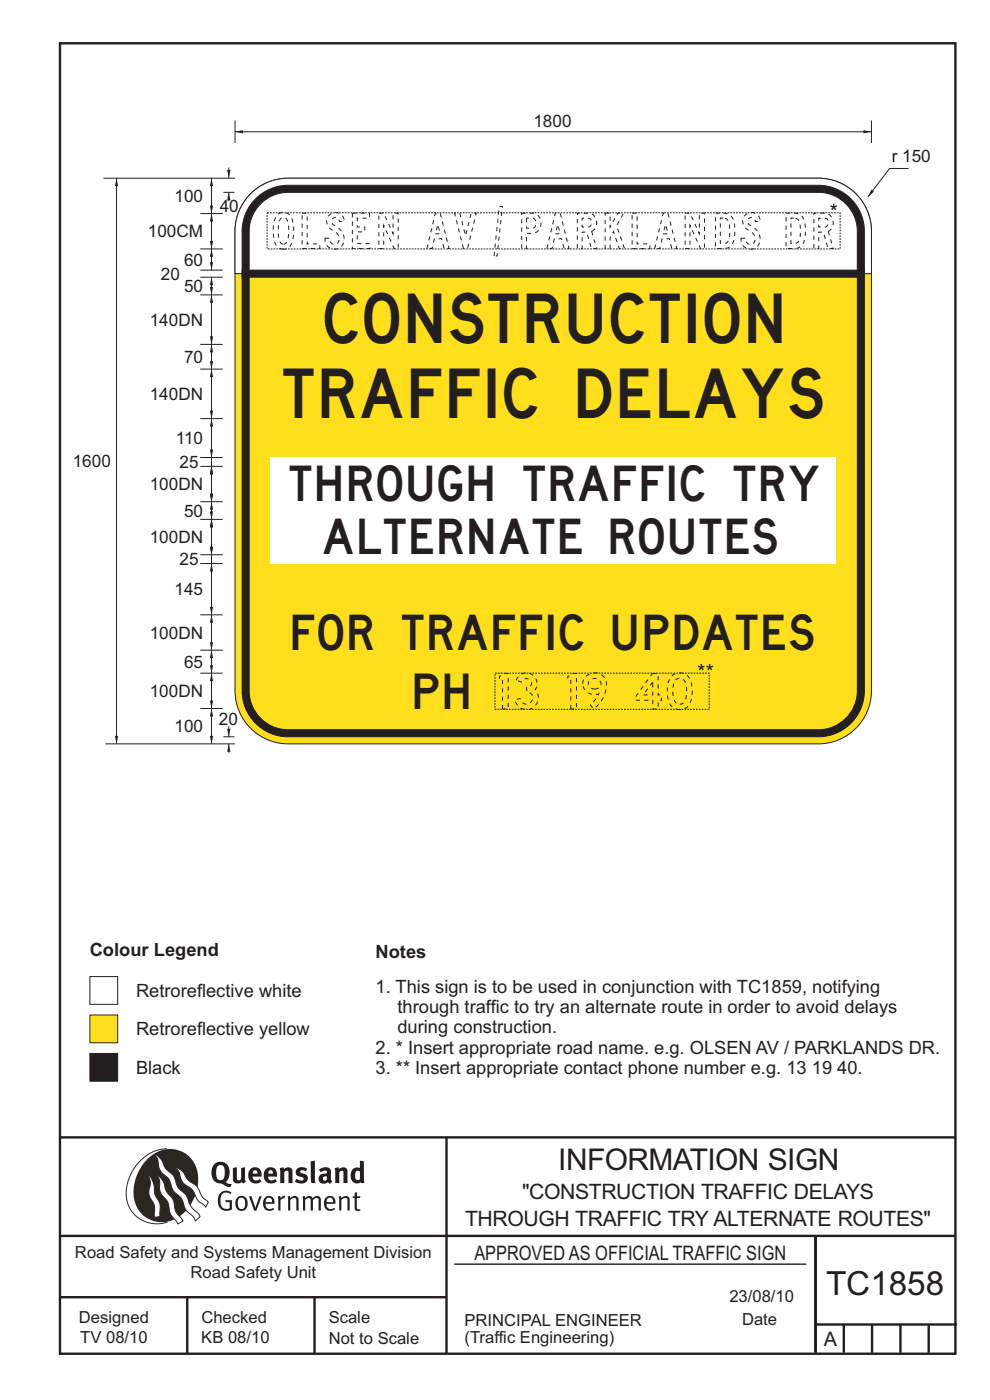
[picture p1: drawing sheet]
<svg xmlns="http://www.w3.org/2000/svg" width="210mm" height="297mm" viewBox="0 0 210 297" stroke-linecap="round" stroke-linejoin="round" font-family="sans-serif">
<g fill="none" stroke="#231f20" stroke-width=".51">
<path d="M12.7 9.2h190v278h-190zM12.7 241.3h190M94.7 241.4v45.8M12.7 275.2h82M12.7 262.2h190.1M39.7 275.2v12M66.7 275.2v12M173 262.1v24.9M173 281h30M179 281v6M185 281v6M191 281v6"/>
<path d="M197 281v6"/>
</g>
<path d="M96.4 268.2h74.6" fill="none" stroke="#231f20" stroke-width=".21"/>
<path d="M35.4 243.7a9.5 9.5 0 0 0-8.6 10.4 6.5 6.5 0 0 0 8.8 5.1" fill="none" stroke="#2a2723" stroke-width=".21"/>
<path d="M31.3 245.9a6.1 6.1 0 0 1 7.3-1.6 6.1 6.1 0 0 1 3.4 6.6 8.8 8.8 0 0 1-7.2 8.4 6.1 6.1 0 0 1-6.4-7.5 10.5 10.5 0 0 1 2.9-5.9z" fill-rule="evenodd" fill="#2a2723"/>
<g fill="#fff" stroke="#2a2723" stroke-width=".21">
<path d="M31.6 249.3l.3 .3 .6 1.2 .4 2.6 1 2 .1 2.7-1.2 .1-.1-2.4-.9-1.8-.2-.7 .3-2.4z" fill-rule="evenodd"/>
<path d="M37.2 247.7l.5 .1 .9 .6 1.3 1.9 1.9 1.5 1.1 2.1 1.3 1.2-.6 1-1.6-1.5-1.2-2.2-2-1.5-.5-.9-.4-1.5z" fill-rule="evenodd"/>
<path d="M32.8 244.9l.4 .1 .9 .8 1 2.1 1.7 1.5 1 2.5 1.6 1.6 1.2 2.5 1.6 1.6 .2 .5-.9 .9-.5-.9-1.6-1.5-1-2.4-1.7-1.7-.9-2.4-1.8-1.7-.3-.9-.3-1.6z" fill-rule="evenodd"/>
<path d="M33.4 249.4l.5 .3 .7 .9 .7 2.1 1.5 1.9 .5 2.5 1.5 1.8v.1l-1.1 .6-1.6-2.1-.6-2.5-1.4-1.9-.3-1v-1.6z" fill-rule="evenodd"/>
</g>
<g fill="#231f20">
<path d="M46.8 253.1l.5-.4 .7-.1 .6 .1 .5 .3-.2 .3-.9-.3-.8 .2-.3 .7-.1 1.1 .1 .6 .3 .5 .5 .3h.6l.4-.1v-1.3h-.8l-.1-.4h1.4v2l-.7 .2-.8 .1-.6-.3-.5-.4-.3-.8-.1-1 .2-.7z" fill-rule="evenodd"/>
<path d="M50.7 254.3l.7-.2 .5 .5 .1 1.2-.2 .4-.3 .2h-.5l-.4-.3-.2-1.1zM50.4 254l-.5 1.1 .3 1.2 .7 .5 1-.1 .4-.4 .2-.5v-.8l-.2-.7-.3-.4-.5-.2h-.6z" fill-rule="evenodd"/>
<path d="M52.8 253.8l.5-.1 .9 2.6 .8-2.5h.5l-1.1 3h-.5z" fill-rule="evenodd"/>
<path d="M56.6 254.2l.4-.1 .4 .1 .2 .3 .1 .5h-1.4zM56.2 254l-.4 1v.7l.3 .6 .4 .4 .5 .2 1.1-.3 .1-.1-.2-.3-.6 .3-.7-.2-.3-.2-.1-.6v-.1h1.9l-.2-1.2-.8-.5-.5 .1z" fill-rule="evenodd"/>
<path d="M58.9 253.8l.5-.1 .1 .5 .4-.4 .6-.1-.2 .5-.4 .1-.4 .3v2.2h-.5z" fill-rule="evenodd"/>
<path d="M61 253.8l.5-.1a.24 .24 0 0 0 .1 .4 .24 .24 0 0 0 .3-.2l.8-.2 .6 .5v2.6h-.4l-.1-2.3-.1-.3-.3-.1-.8 .5v2.2h-.5z" fill-rule="evenodd"/>
<path d="M64.2 253.8l.4-.1a.23 .23 0 0 0 .2 .4 .23 .23 0 0 0 .3-.2l.5-.2 .6 .2a.23 .23 0 0 0 .2 .2 .23 .23 0 0 0 .2-.1l.8-.3 .6 .4 .1 2.7h-.5v-2.3l-.1-.3-.3-.1-.8 .5v2.2h-.5v-2.3l-.1-.3-.3-.1-.8 .4v2.3h-.4z" fill-rule="evenodd"/>
<path d="M69.5 254.2l.5-.1 .4 .1 .3 .8h-1.4zM69.2 254l-.5 1 .1 .7 .2 .6 .4 .4 .4 .2 1.1-.3 .2-.1-.2-.3-.6 .3-.7-.2-.3-.4v-.5h1.9l-.2-1.2-.4-.3-.5-.2-.5 .1z" fill-rule="evenodd"/>
<path d="M71.8 253.8l.5-.1a.24 .24 0 0 0 .1 .4 .24 .24 0 0 0 .4-.2l.7-.2 .6 .5 .1 2.6h-.5v-2.3l-.1-.3-.3-.1-.9 .5v2.2h-.4z" fill-rule="evenodd"/>
<path d="M75.3 253l.5-.1-.1 .9h.8l-.2 .3h-.6v2.2l.2 .2h.5v.3l-.2 .1-.6-.1-.4-.3v-2.4h-.4v-.3h.4z" fill-rule="evenodd"/>
<path d="M46.2 247.4l.4-.2h.4l.6 .6v1.8l-.2 .5-.3 .2h-.8l-.3-.6-.1-1.5zM45.5 246.9l-.4 .7-.2 .8v1l.3 .9 .7 .6 1 .2 1.6 .7 .4-.1 .3-.5h-.6l-.8-.4 .7-1 .2-1.5a1.91 1.91 0 0 0-1.1-1.7 1.91 1.91 0 0 0-2.1 .3z" fill-rule="evenodd"/>
<path d="M49.4 247.8l.8-.2 .1 2.5 .1 .2 .3 .1 .5-.3v-2.3l.8-.2v2.6l.2 .5-.7 .3a.39 .39 0 0 0-.7 0h-.8l-.5-.4z" fill-rule="evenodd"/>
<path d="M53.8 248.4l.3-.1h.3l.2 .7h-1zM53.1 248l-.3 .5-.1 .8v.7l.4 .6 .5 .4 .6 .1 .7-.1 .6-.4-.4-.5-.4 .3h-.5l-.4-.2-.2-.3v-.3h1.9l-.1-1-.3-.6-1-.4-.5 .1z" fill-rule="evenodd"/>
<path d="M57.1 248.4l.2-.1h.4l.2 .7h-1zM56.4 248l-.3 .6-.2 .8 .2 .7 .3 .5 .5 .4 .6 .1 .6-.1 .6-.4-.3-.5-.6 .3h-.5l-.4-.6v-.2h1.9l-.1-1-.3-.6-.5-.3-.5-.1-.5 .1z" fill-rule="evenodd"/>
<path d="M59.3 247.8l.8-.2 .1 .4 1-.4 .7 .3 .1 .5v2.6h-.8v-2.3l-.3-.3-.6 .3v2.3h-.9z" fill-rule="evenodd"/>
<path d="M63 248l.9-.4 1.3 .3-.3 .6-.9-.2-.3 .2 .1 .3 1 .3 .4 .4v.8l-.4 .6-1.1 .2-1.1-.4 .3-.6 1 .3h.3l.2-.3-.1-.3-1-.3-.4-.3-.2-.6z" fill-rule="evenodd"/>
<path d="M68.6 249.7l.7-.2v.7l-.3 .3-.3-.1-.2-.3zM67.7 248.1l.3 .6 .8-.4 .5 .2a.35 .35 0 0 1 0 .5 .35 .35 0 0 1-.5 0l-1 .4-.2 .9 .2 .4 .3 .3h1.1a.49 .49 0 0 1 .8 .2l.5-.6-.3-.4v-1.7l-.2-.5-.4-.3-.6-.1z" fill-rule="evenodd"/>
<path d="M71 247.8l.8-.2 .1 .4 1-.4 .6 .3 .2 .5v2.6h-.8v-2.3l-.3-.3-.6 .3v2.3h-.9z" fill-rule="evenodd"/>
<path d="M75.6 248.5l.3-.1 .4 .2v1.5l-.3 .2-.4-.1-.2-.3v-.9zM76.3 246.2v1.3a.19 .19 0 0 1 0 .3 .19 .19 0 0 1-.3-.1l-.8 .1-.6 .5-.2 .9 .1 1 .3 .5 .6 .3h.6l.5-.2v.2h.8l-.1-4.6z" fill-rule="evenodd"/>
<path d="M65.9 246.4l.9-.2 .1 4.8h-.8l-.1-.3z" fill-rule="evenodd"/>
</g>
<path d="M19.1 215.3h5.9v5.9h-5.9z" fill-rule="evenodd" fill="#ffdf1b" stroke="#231f20" stroke-width=".21"/>
<path d="M19.1 223.5h5.9v5.9h-5.9z" fill-rule="evenodd" fill="#231f20" stroke="#231f20" stroke-width=".21"/>
<path d="M19.1 207.2h5.9v5.9h-5.9z" fill-rule="evenodd" fill="#fff" stroke="#231f20" stroke-width=".21"/>
<path d="M53.2 41.1a11.2 11.2 0 0 1 7.9-3.3h112.5a11.3 11.3 0 0 1 11.3 11.3v97.5a11.3 11.3 0 0 1-11.3 11.2h-112.5a11.3 11.3 0 0 1-11.2-11.2v-97.5a11.2 11.2 0 0 1 3.3-8z" fill-rule="evenodd" fill="#ffdf1b" stroke="#231f20" stroke-width=".21"/>
<path d="M54.6 41.8a9.7 9.7 0 0 1 6.5-2.5h112.5a9.8 9.8 0 0 1 9.8 9.8v97.5a9.8 9.8 0 0 1-9.8 9.7h-112.5a9.8 9.8 0 0 1-9.7-9.7v-97.5a9.7 9.7 0 0 1 3.2-7.3z" fill-rule="evenodd" fill="#231f20" stroke="#231f20" stroke-width=".21"/>
<path d="M55.3 43.2a8.2 8.2 0 0 1 5.8-2.4h112.5a8.3 8.3 0 0 1 8.3 8.3v97.5a8.3 8.3 0 0 1-8.3 8.2h-112.5a8.3 8.3 0 0 1-8.2-8.2v-97.5a8.2 8.2 0 0 1 2.4-5.9z" fill-rule="evenodd" fill="#ffdf1b" stroke="#231f20" stroke-width=".21"/>
<g fill="#fff" stroke="#231f20" stroke-width=".21">
<path d="M53.2 41.1a11.2 11.2 0 0 1 7.9-3.3h112.5a11.3 11.3 0 0 1 11.3 11.3v9h-1.5v-9a9.8 9.8 0 0 0-9.8-9.8h-112.5a9.8 9.8 0 0 0-9.7 9.8v9h-1.5v-9a11.2 11.2 0 0 1 3.3-8z" fill-rule="evenodd"/>
<path d="M55.3 43.2a8.2 8.2 0 0 1 5.8-2.4h112.5a8.3 8.3 0 0 1 8.3 8.3v9h-129v-9a8.2 8.2 0 0 1 2.4-5.9z" fill-rule="evenodd"/>
</g>
<path d="M51.4 57.3h132v1.5h-132z" fill-rule="evenodd" fill="#231f20" stroke="#231f20" stroke-width=".21"/>
<path d="M49.9 28h135M49.9 25.6v4.7" fill="none" stroke="#231f20" stroke-width=".21"/>
<g fill="#231f20">
<path d="M183.2 27.6l1.7 .4-1.7 .3z"/>
<path d="M49.9 28l1.6-.4v.7z"/>
</g>
<path d="M184.9 25.6v4.7M192.7 35.7h-4l-4.6 6.1" fill="none" stroke="#231f20" stroke-width=".21"/>
<path d="M184.8 40.2l.6 .4-1.3 1.2z" fill="#231f20"/>
<path d="M57.4 97.1h120v22.5h-120z" fill-rule="evenodd" fill="#fff"/>
<path d="M44.9 150.3v7.5" fill="none" stroke="#231f20" stroke-width=".21"/>
<g fill="#231f20">
<path d="M44.5 156.1h.7l-.3 1.7z"/>
<path d="M44.9 150.3l.3 1.7h-.7z"/>
</g>
<path d="M48.5 154.1v2.2" fill="none" stroke="#231f20" stroke-width=".21"/>
<path d="M48.2 154.6h.7l-.4 1.7z" fill="#231f20"/>
<path d="M24.7 37.8v120" fill="none" stroke="#231f20" stroke-width=".21"/>
<g fill="#231f20">
<path d="M24.4 156.1h.7l-.4 1.7z"/>
<path d="M24.7 37.8l.4 1.7h-.7z"/>
</g>
<g fill="none" stroke="#231f20" stroke-width=".21">
<path d="M21.9 37.8h28M42.5 45.3h4.7M42.5 52.8h4.7M42.5 57.3h4.7M42.5 73.1h4.7M42.5 62.6h4.7M42.5 78.3h4.7M42.5 98.9h4.7M42.5 97.1h4.7M42.5 88.8h4.7M42.5 119.6h4.7M42.5 117.7h4.7"/>
<path d="M42.5 110.2h4.7M42.5 106.4h4.7M42.5 137.9h4.7M22.3 157.8h27.6M42.5 150.3h4.7M44.9 142.8v7.5M47.4 156.3h2.3"/>
</g>
<g fill="#231f20">
<path d="M44.9 142.8l.3 1.7h-.7z"/>
<path d="M44.5 148.6h.7l-.3 1.7z"/>
</g>
<path d="M44.9 130.4v7.5" fill="none" stroke="#231f20" stroke-width=".21"/>
<g fill="#231f20">
<path d="M44.5 136.2h.7l-.3 1.7z"/>
<path d="M44.9 130.4l.3 1.7h-.7z"/>
</g>
<path d="M44.9 110.2v9.4" fill="none" stroke="#231f20" stroke-width=".21"/>
<g fill="#231f20">
<path d="M44.5 116h.7l-.3 1.7z"/>
<path d="M44.9 110.2l.3 1.7h-.7z"/>
</g>
<path d="M44.9 106.4v3.8" fill="none" stroke="#231f20" stroke-width=".21"/>
<g fill="#231f20">
<path d="M44.9 106.4l.3 1.7h-.7z"/>
<path d="M44.5 108.5h.7l-.3 1.7z"/>
</g>
<path d="M44.9 98.9v7.5" fill="none" stroke="#231f20" stroke-width=".21"/>
<g fill="#231f20">
<path d="M44.5 104.7h.7l-.3 1.7z"/>
<path d="M44.9 98.9l.3 1.7h-.7z"/>
</g>
<path d="M44.9 88.8v10.1" fill="none" stroke="#231f20" stroke-width=".21"/>
<g fill="#231f20">
<path d="M44.5 95.4h.7l-.3 1.7z"/>
<path d="M44.9 88.8l.3 1.7h-.7z"/>
</g>
<path d="M44.9 78.3v10.5" fill="none" stroke="#231f20" stroke-width=".21"/>
<g fill="#231f20">
<path d="M44.9 78.3l.3 1.7h-.7z"/>
<path d="M44.5 87.1h.7l-.3 1.7z"/>
</g>
<path d="M44.9 73.1v5.2" fill="none" stroke="#231f20" stroke-width=".21"/>
<g fill="#231f20">
<path d="M44.5 76.6h.7l-.3 1.7z"/>
<path d="M44.9 73.1l.3 1.6h-.7z"/>
</g>
<path d="M44.9 62.6v10.5" fill="none" stroke="#231f20" stroke-width=".21"/>
<g fill="#231f20">
<path d="M44.9 62.6l.3 1.6h-.7z"/>
<path d="M44.5 71.4h.7l-.3 1.7z"/>
</g>
<path d="M44.9 58.8v3.8" fill="none" stroke="#231f20" stroke-width=".21"/>
<g fill="#231f20">
<path d="M44.5 60.9h.7l-.3 1.7z"/>
<path d="M44.9 58.8l.3 1.7h-.7z"/>
</g>
<path d="M44.9 52.8v4.5" fill="none" stroke="#231f20" stroke-width=".21"/>
<g fill="#231f20">
<path d="M44.9 52.8l.3 1.7h-.7z"/>
<path d="M44.5 55.6h.7l-.3 1.7z"/>
</g>
<path d="M44.9 45.3v7.5" fill="none" stroke="#231f20" stroke-width=".21"/>
<g fill="#231f20">
<path d="M44.5 51.1h.7l-.3 1.7z"/>
<path d="M44.9 45.3l.3 1.7h-.7z"/>
</g>
<path d="M44.9 37.8v7.5" fill="none" stroke="#231f20" stroke-width=".21"/>
<g fill="#231f20">
<path d="M44.9 37.8l.3 1.7h-.7z"/>
<path d="M44.5 43.6h.7l-.3 1.7z"/>
</g>
<path d="M44.9 137.9v4.9M42.5 142.8h4.7" fill="none" stroke="#231f20" stroke-width=".21"/>
<g fill="#231f20">
<path d="M44.5 141.1h.7l-.3 1.7z"/>
<path d="M44.9 137.9l.3 1.7h-.7z"/>
</g>
<path d="M44.9 119.6v10.8M42.5 130.4h4.7" fill="none" stroke="#231f20" stroke-width=".21"/>
<g fill="#231f20">
<path d="M44.9 119.6l.3 1.6h-.7z"/>
<path d="M44.5 128.7h.7l-.3 1.7z"/>
</g>
<path d="M44.9 110.2v7.5" fill="none" stroke="#231f20" stroke-width=".21"/>
<g fill="#231f20">
<path d="M44.5 116h.7l-.3 1.7z"/>
<path d="M44.9 110.2l.3 1.7h-.7z"/>
</g>
<path d="M44.9 98.9v7.5" fill="none" stroke="#231f20" stroke-width=".21"/>
<g fill="#231f20">
<path d="M44.5 104.7h.7l-.3 1.7z"/>
<path d="M44.9 98.9l.3 1.7h-.7z"/>
</g>
<path d="M42.5 58.8h4.7M47.4 40.8h2.3M48.5 40.8v1.9" fill="none" stroke="#231f20" stroke-width=".21"/>
<path d="M48.5 40.8l.4 1.7h-.7z" fill="#231f20"/>
<path d="M48.5 35.5v2.2" fill="none" stroke="#231f20" stroke-width=".21"/>
<path d="M48.2 36h.7l-.4 1.7z" fill="#231f20"/>
<path d="M48.5 157.8v1.9" fill="none" stroke="#231f20" stroke-width=".21"/>
<path d="M48.5 157.8l.4 1.7h-.7z" fill="#231f20"/>
<g fill="#231f20">
<path d="M176.2 43.5l.5 .2v-.5h.3l-.1 .5 .6-.2 .1 .3-.6 .2 .4 .4-.3 .2-.3-.5-.3 .5-.2-.2 .4-.4-.6-.2z"/>
<path d="M148.1 141.2l.5 .2v-.5h.3v.5l.5-.2 .1 .3-.6 .1 .4 .4-.3 .2-.3-.4-.2 .4-.3-.2 .4-.4-.6-.1z"/>
<path d="M149.9 141.2l.5 .2v-.5h.3l-.1 .5 .6-.2 .1 .3-.6 .1 .4 .4-.3 .2-.3-.4-.3 .4-.2-.2 .3-.4-.5-.1z"/>
</g>
<path d="M56.7 45.1h121.5v7.7h-121.5zM105 142.8h45.4v7.7h-45.4z" fill="none" stroke="#231f20" stroke-width=".21" stroke-dasharray=".4 .2" stroke-linecap="butt"/>
<text font-size="14.2" fill="#fff" x="104.8" y="54.1">/</text>
<g font-size="10.5" fill="#231f20">
<text x="68.9" y="72.9">CONSTRUCTION</text>
<text x="60.2" y="88.6">TRAFFIC DELAYS</text>
</g>
<g font-size="7.5" fill="#231f20">
<text x="58" y="52.7">OLSEN AV</text>
<text x="110.7" y="52.7">PARKLANDS DR</text>
<text x="61.5" y="106.3">THROUGH TRAFFIC TRY</text>
<text x="68.6" y="117.5">ALTERNATE ROUTES</text>
<text x="62.1" y="137.8">FOR TRAFFIC UPDATES</text>
<text x="88" y="150.4">PH</text>
<text x="106" y="150.4">13 19 40</text>
</g>
<text font-size="7.1" fill="#231f20" x="175.2" y="274.8">TC1858</text>
<text font-size="6.3" fill="#231f20" x="118.4" y="248.2">INFORMATION SIGN</text>
<g font-size="4.5" fill="#231f20">
<text x="110.8" y="254.4">&quot;CONSTRUCTION TRAFFIC DELAYS</text>
<text x="98.7" y="260.1">THROUGH TRAFFIC TRY ALTERNATE ROUTES&quot;</text>
</g>
<g font-size="4.2" fill="#231f20">
<text x="100.6" y="267.2">APPROVED AS OFFICIAL TRAFFIC SIGN</text>
<text x="174.7" y="285.6">A</text>
</g>
<g font-size="3.9" fill="#231f20">
<text x="19" y="202.8">Colour Legend</text>
<text x="79.7" y="203.2">Notes</text>
<text x="28.9" y="211.6">Retroreflective white</text>
<text x="79.7" y="210.6">1. This sign is to be used in conjunction with TC1859, notifying</text>
<text x="84.3" y="214.9">through traffic to try an alternate route in order to avoid delays</text>
<text x="28.9" y="219.7">Retroreflective yellow</text>
<text x="84.3" y="219.2">during construction.</text>
<text x="28.9" y="227.8">Black</text>
<text x="79.7" y="227.9">3. ** Insert appropriate contact phone number e.g. 13 19 40.</text>
<text x="79.7" y="223.6">2. * Insert appropriate road name. e.g. OLSEN AV / PARKLANDS DR.</text>
</g>
<g font-size="3.6" fill="#231f20">
<text x="113.1" y="26.9">1800</text>
<text x="189.1" y="34.4">r 150</text>
<text x="37" y="42.8">100</text>
<text x="46.6" y="44.9">40</text>
<text x="31.4" y="50.4">100CM</text>
<text x="34.1" y="59.4">20</text>
<text x="39" y="56.3">60</text>
<text x="39" y="62">50</text>
<text x="31.8" y="69.1">140DN</text>
<text x="39" y="77">70</text>
<text x="31.8" y="84.9">140DN</text>
<text x="37.3" y="94.2">110</text>
<text x="15.4" y="99.1">1600</text>
<text x="38.1" y="99.3">25</text>
<text x="31.8" y="104">100DN</text>
<text x="39" y="109.6">50</text>
<text x="31.8" y="115.2">100DN</text>
<text x="38.1" y="119.9">25</text>
<text x="37" y="126.3">145</text>
<text x="31.8" y="135.5">100DN</text>
<text x="39" y="141.6">65</text>
<text x="31.8" y="147.9">100DN</text>
<text x="37" y="155.3">100</text>
<text x="46.4" y="153.9">20</text>
</g>
<g font-size="3.5" fill="#231f20">
<text x="15.9" y="266.8">Road Safety and Systems Management Division</text>
<text x="40.4" y="271.1">Road Safety Unit</text>
<text x="16.7" y="280.6">Designed</text>
<text x="42.7" y="280.6">Checked</text>
<text x="69.7" y="280.6">Scale</text>
<text x="98.5" y="281.3">PRINCIPAL ENGINEER</text>
<text x="154.7" y="276.2">23/08/10</text>
<text x="157.4" y="281.2">Date</text>
<text x="17" y="284.8">TV 08/10</text>
<text x="42.7" y="284.8">KB 08/10</text>
<text x="69.7" y="285.2">Not to Scale</text>
<text x="98.5" y="284.8">(Traffic Engineering)</text>
</g>
</svg>
